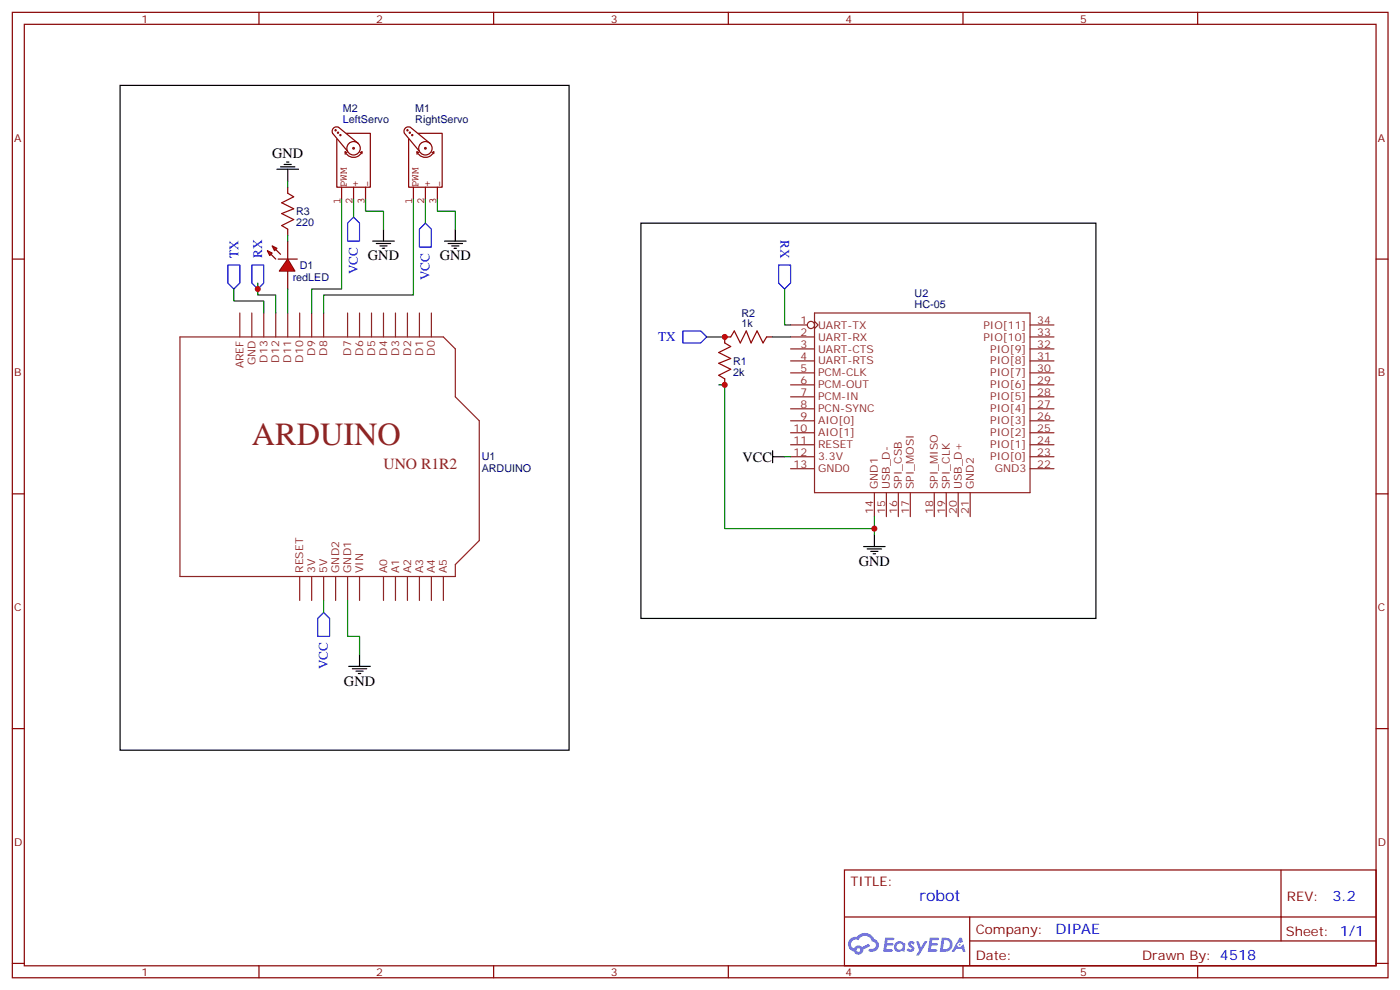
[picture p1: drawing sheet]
<svg xmlns="http://www.w3.org/2000/svg" width="413mm" height="292mm" viewBox="0 0 413 292" stroke-linecap="round" stroke-linejoin="round" font-family="sans-serif">
<g fill="none" stroke="#870000" stroke-width=".35">
<path d="M3.6 3.6h405.4v284.4h-405.4zM7.2 7.2h398.2v277.2h-398.2zM76.3 3.6v3.6M145.5 3.6v3.6M214.6 3.6v3.6M283.7 3.6v3.6M352.9 3.6v3.6M3.6 76.3h3.6M405.4 76.3h3.6M3.6 145.5h3.6M405.4 145.5h3.6M3.6 214.6h3.6"/>
<path d="M405.4 214.6h3.6M248.8 256.2h156.6v28.2h-156.6zM377.4 256.2v20.9M248.8 270.1h156.5M285.7 277.1h119.6M285.7 270.1v14.1M3.6 283.7h3.6M76.3 284.4v3.6M145.5 284.4v3.6M214.6 284.4v3.6M283.7 284.4v3.6M352.9 284.4v3.6"/>
<path d="M405.4 283.7h3.6"/>
</g>
<g fill="#5487ff">
<path d="M267.8 277.4a1.22 1.22 0 0 1 1.7 .3l-.4 .5a.47 .47 0 0 0-.3-.4 .47 .47 0 0 0-.5 .2l.2 .3a1.14 1.14 0 0 1 .7 1.7 1.14 1.14 0 0 1-1.9 0l-.2-.2 .5-.5 .7 .4a.29 .29 0 0 0 .4-.3 .29 .29 0 0 0-.3-.3 1.04 1.04 0 0 1-.6-1.7z"/>
<path d="M260.8 276.2h2.4l.3 .1-.1 .5-1.9 .1-.1 .9h1.5l.4 .3-.4 .4h-1.6l-.2 1.1h1.8l.1 .3-.1 .4h-2.7z"/>
<path d="M274 276.2h2.3l.3 .1-.1 .5-1.8 .1-.1 .9h1.5l.3 .3-.4 .4h-1.6l-.1 1.1h1.7l.2 .3-.2 .4h-2.6z"/>
<path d="M282.7 276.2h.7l.3 1.2-.6 .3a.69 .69 0 0 0-1 .3 .69 .69 0 0 0 .5 1 .69 .69 0 0 0 .8-.7l.5-.2 .6 2.2h-.8l-.2-.9h-1.8l-.5 .9h-.8z"/>
<path d="M269.9 277.2h.8l.6 1.9 1.1-1.9h.9l-2.6 4.2h-.8l.9-1.5z"/>
<path d="M277.5 276.2l-.6 4.1h1.3a2.11 2.11 0 0 0 2.5-2.1 2.11 2.11 0 0 0-2.5-2zM278.2 276.9a1.39 1.39 0 0 1 1.7 1.4 1.39 1.39 0 0 1-1.8 1.3h-.3z"/>
<path d="M263.8 277.8a1.54 1.54 0 0 0-.1 2.1 1.54 1.54 0 0 0 2.2 .2l.6 .2 .3-2.3-.2-.2-.4-.1a1.49 1.49 0 0 0-2.4 .1zM264.1 278.8a.94 .94 0 0 1 1.8 0 .94 .94 0 0 1-1.8 0z"/>
<path d="M250.5 276.5a2.18 2.18 0 0 0 1.1 3.7 1.44 1.44 0 0 0 1.6 1 1.44 1.44 0 0 0 1.2-1.5l2-1-.5-.8-1.9 1a1.47 1.47 0 0 0-2.4 .5 1.39 1.39 0 0 1-.7-2 1.39 1.39 0 0 1 2-.5 2.12 2.12 0 0 1 2.2-1.3 2.12 2.12 0 0 1 1.9 1.7 1.14 1.14 0 0 1 1.1 1.4 1.14 1.14 0 0 1-1.7 .8 .43 .43 0 0 0-.5 .3 .43 .43 0 0 0 .4 .5 1.98 1.98 0 0 0 2.5-1.2 1.98 1.98 0 0 0-1.2-2.5 3.1 3.1 0 0 0-5.3-.7l-.9 .1zM252.4 279.8a.55 .55 0 0 1 1.1 0 .55 .55 0 0 1-1.1 0z"/>
<circle cx="282.7" cy="278.3" r=".26"/>
</g>
<g fill="none" stroke="#8c2424" stroke-width=".35">
<path d="M53 99.2h77.6l3.6 3.6v14.1l7 7v35.3l-7 7.1v3.5h-81.2zM70.7 92.2v7M74.2 92.2v7M77.7 92.2v7M81.2 92.2v7M84.8 92.2v7M88.3 92.2v7M91.8 92.2v7M95.4 92.2v7M102.4 92.2v7M105.9 92.2v7M109.5 92.2v7"/>
<path d="M113 92.2v7M116.5 92.2v7M120.1 92.2v7M123.6 92.2v7M127.1 92.2v7M232.9 99.2h7.1M232.9 95.7h5M240 94.7l1.1 1-1.1 1.1M240 92.2h63.5v52.9h-63.5zM303.5 99.2h7.1M303.5 95.7h7.1M232.9 102.8h7.1"/>
<path d="M232.9 106.3h7.1M232.9 109.8h7.1M232.9 113.3h7.1M232.9 116.9h7.1M303.5 102.8h7.1M303.5 106.3h7.1M303.5 109.8h7.1M303.5 113.3h7.1M303.5 116.9h7.1M232.9 120.4h7.1M232.9 123.9h7.1M232.9 127.5h7.1"/>
<path d="M232.9 131h7.1M232.9 134.5h7.1M232.9 138h7.1M303.5 120.4h7.1M303.5 123.9h7.1M303.5 127.5h7.1M303.5 131h7.1M303.5 134.5h7.1M303.5 138h7.1M257.6 145.1v7.1M261.2 145.1v7.1M264.7 145.1v7.1"/>
<path d="M268.2 145.1v7.1M275.3 145.1v7.1M278.8 145.1v7.1M282.3 145.1v7.1M285.9 145.1v7.1M88.3 169.8v7M91.8 169.8v7M95.4 169.8v7M98.9 169.8v7M102.4 169.8v7M105.9 169.8v7M113 169.8v7"/>
<path d="M116.5 169.8v7M120.1 169.8v7M123.6 169.8v7M127.1 169.8v7M130.6 169.8v7"/>
<circle cx="238.9" cy="95.7" r="1.06"/>
</g>
<g fill="none" stroke="#850000" stroke-width=".35">
<path d="M98.9 38.2l-.2 .2 .2 .2 .1-.4M99.6 38.9l-.2 .2 .2 .2 .1-.3M100.3 39.6l-.2 .2 .2 .2 .1-.3M102.1 39.3h7v15.8h-9.9v-14.1M120.1 38.2l-.2 .2 .2 .2 .1-.4M120.8 38.9l-.2 .2 .2 .2 .1-.3M121.5 39.6l-.2 .2 .2 .2 .1-.3M123.2 39.3h7.1v15.8h-9.9v-14.1M100.6 55.1v3.6M101.7 44.7v.7M101.7 44.7l.5 .2M104.2 43.4l-.3 .3 .3 .2 .1-.4"/>
<path d="M104.2 41.7a1.98 1.98 0 0 0-1.8 2.9 1.98 1.98 0 0 0 3.4 .2 1.98 1.98 0 0 0-1.4-3.1M104.2 55.1v3.6M105.6 42.3l-5.8-4.8a1.31 1.31 0 0 0-1.6 .2 1.31 1.31 0 0 0-.2 1.6l4.4 5.3M106.6 44.7a2.68 2.68 0 0 1-2.4 1.7 2.68 2.68 0 0 1-2.5-1.7M106.6 44.7v.6M106.6 44.7l-.5 .2M107.7 55.1v3.6M121.8 55.1v3.6M122.9 44.7v.7M122.9 44.7l.5 .2M125.3 43.4l-.2 .3 .2 .2 .2-.4M125.3 41.7a1.98 1.98 0 0 0-1.7 2.9 1.98 1.98 0 0 0 3.4 .2 1.98 1.98 0 0 0-1.5-3.1"/>
<path d="M125.3 55.1v3.6M126.8 42.3l-5.9-4.8a1.31 1.31 0 0 0-1.5 .2 1.31 1.31 0 0 0-.2 1.6l4.4 5.3M127.8 44.7a2.68 2.68 0 0 1-2.5 1.7 2.68 2.68 0 0 1-2.4-1.7M127.8 44.7v.6M127.8 44.7l-.5 .2M128.9 55.1v3.6"/>
</g>
<g fill="#f00" stroke="#870000" stroke-width=".35">
<path d="M84.8 76.3l2.1 3.5h-4.6z"/>
<path d="M82 76.3h5.6z"/>
</g>
<g fill="#870000" stroke="#870000" stroke-width=".35">
<path d="M79.8 74.9l1.4 1.4z"/>
<path d="M81.2 73.5l1.5 1.4z"/>
</g>
<g fill="#f00" stroke="#870000" stroke-width=".35">
<path d="M78.8 73.8l1.4 .7-.7 .7z"/>
<path d="M80.2 72.4l1.4 .7-.7 .7z"/>
</g>
<path d="M84.8 55.1v1.8M84.8 67.5v1.8M84.8 71v5.3M84.8 79.8v5.3M215.3 99.2h-1.8v1.8M225.9 99.2h1.7M213.5 111.6v1.7" fill="none" stroke="#870000" stroke-width=".35"/>
<path d="M67.1 78.1h3.6v5.3l-1.8 1.7-1.8-1.7zM74.2 78.1h3.5v5.3l-1.7 1.7-1.8-1.7zM104.2 64l1.7 1.7v5.3h-3.5v-5.3zM125.3 65.7l1.8 1.8v5.3h-3.5v-5.3zM229.4 78.1h3.5v5.3l-1.7 1.7-1.8-1.7zM201.2 97.5h5.3l1.7 1.7-1.7 1.8h-5.3zM93.6 182.1l1.8-1.7 1.7 1.7v5.3h-3.5z" fill="none" stroke="#00f" stroke-width=".35"/>
<g fill="none" stroke="#000" stroke-width=".35">
<path d="M35.4 25.2h132.3v195.7h-132.3zM81.6 49.8h6.3M82.7 49.1h4.2M83.7 48.4h2.1M84.4 47.7h.7M84.8 49.8v3.6M109.8 71h6.4M110.9 71.7h4.2M111.9 72.4h2.2M112.6 73.1h.7M113 67.5v3.5M131 71h6.3"/>
<path d="M132 71.7h4.3M133.1 72.4h2.1M133.8 73.1h.7M134.2 67.5v3.5M188.8 65.7h134.1v116.4h-134.1zM227.6 134.5h3.6M227.6 132.8v3.5M257.6 157.4v3.6M254.5 161h6.3M255.5 161.7h4.3M256.6 162.4h2.1M257.3 163.1h.7"/>
<path d="M102.8 196.3h6.3M103.8 197h4.3M104.9 197.7h2.1M105.6 198.4h.7M105.9 192.7v3.6"/>
</g>
<g fill="none" stroke="#008700" stroke-width=".35">
<path d="M84.8 53.4v1.7M100.6 58.7v26.4h-8.8v7.1M104.2 58.7v5.3M107.7 58.7v3.5h5.3v5.3M121.8 58.7v28.2h-26.4v5.3M125.3 58.7v7M128.9 58.7v3.5h5.3v5.3M84.8 69.3v1.7M68.9 85.1v3.6h8.8v3.5M76 83.4v3.5h5.2v5.3M84.8 85.1v7.1M208.2 99.2h5.3"/>
<path d="M227.6 99.2h5.3M231.2 85.1v10.6h1.7M211.8 113.3h1.7v42.4h44.1M231.2 134.5h1.7M257.6 152.2v5.2M95.4 176.8v3.6M102.4 176.8v10.6h3.5v5.3"/>
</g>
<path d="M84.8 56.9l1.7 1.1-3.5 1.7 3.5 1.8-3.5 1.4 3.5 1.8-3.5 1.7 1.8 1.1M215.3 99.2l1.1-1.7 1.7 3.5 1.8-3.5 1.4 3.5 1.8-3.5 1.7 3.5 1.1-1.8M213.5 101l1.8 1.1-3.5 1.7 3.5 1.8-3.5 1.4 3.5 1.8-3.5 1.7 1.7 1.1" fill="none" stroke="#a10000" stroke-width=".35"/>
<g fill="#c00">
<circle cx="76" cy="85.1" r=".88"/>
<circle cx="257.6" cy="155.7" r=".88"/>
<circle cx="213.5" cy="113.3" r=".88"/>
<circle cx="213.5" cy="99.2" r=".88"/>
</g>
<text font-size="9.5" fill="#8d2323" x="74.2" y="131">ARDUINO</text>
<text font-size="4.6" fill="#8d2323" x="113" y="138">UNO R1R2</text>
<text font-size="4.6" fill="#00f" x="270.9" y="265.3">robot</text>
<g font-size="4.2">
<text x="80.2" y="46.6">GND</text>
<text x="108.4" y="76.7">GND</text>
<text x="129.6" y="76.7">GND</text>
<text x="218.8" y="135.9">VCC</text>
<text x="253" y="166.6">GND</text>
<text x="101.4" y="201.9">GND</text>
</g>
<g font-size="4.2" fill="#00f">
<text x="392.6" y="265.5">3.2</text>
<text x="311" y="275">DIPAE</text>
</g>
<g font-size="3.9" fill="#00f">
<text x="229.9" y="70.8" transform="rotate(90 229.9 70.8)">RX</text>
<text x="70.2" y="75.9" transform="rotate(-90 70.2 75.9)">TX</text>
<text x="77.3" y="75.9" transform="rotate(-90 77.3 75.9)">RX</text>
<text x="105.4" y="80.8" transform="rotate(-90 105.4 80.8)">VCC</text>
<text x="126.6" y="82.5" transform="rotate(-90 126.6 82.5)">VCC</text>
<text x="193.9" y="100.5">TX</text>
<text x="96.6" y="197.2" transform="rotate(-90 96.6 197.2)">VCC</text>
</g>
<g font-size="3.9" fill="#800">
<text x="250.6" y="260.8">TITLE:</text>
<text x="379.2" y="265.5">REV:</text>
<text x="287.5" y="275">Company:</text>
<text x="378.9" y="275.6">Sheet: 1/1</text>
<text x="287.5" y="282.7">Date:</text>
<text x="336.5" y="282.8">Drawn By: 4518</text>
</g>
<g font-size="3.2" fill="#800">
<text x="41.7" y="6.6">1</text>
<text x="110.9" y="6.6">2</text>
<text x="180" y="6.6">3</text>
<text x="249.2" y="6.6">4</text>
<text x="318.3" y="6.6">5</text>
<text x="4.2" y="41.7">A</text>
<text x="406" y="41.7">A</text>
<text x="4.2" y="110.9">B</text>
<text x="406" y="110.9">B</text>
<text x="4.2" y="180">C</text>
<text x="406" y="180">C</text>
<text x="4.2" y="249.2">D</text>
<text x="406" y="249.2">D</text>
<text x="41.7" y="287.4">1</text>
<text x="110.9" y="287.4">2</text>
<text x="180" y="287.4">3</text>
<text x="249.2" y="287.4">4</text>
<text x="318.3" y="287.4">5</text>
</g>
<g font-size="3.2" fill="#000080">
<text x="101" y="33">M2</text>
<text x="122.4" y="33">M1</text>
<text x="101" y="36.3">LeftServo</text>
<text x="122.4" y="36.3">RightServo</text>
<text x="87.2" y="63.4">R3</text>
<text x="87.2" y="66.5">220</text>
<text x="86.2" y="82.8">redLED</text>
<text x="88.3" y="79.2">D1</text>
<text x="269.5" y="87.5">U2</text>
<text x="218.5" y="93.2">R2</text>
<text x="269.5" y="90.8">HC-05</text>
<text x="218.5" y="96.4">1k</text>
<text x="216" y="107.5">R1</text>
<text x="216" y="110.6">2k</text>
<text x="141.9" y="135.6">U1</text>
<text x="141.9" y="138.9">ARDUINO</text>
</g>
<g font-size="3.2" fill="#840000">
<text x="102.1" y="55.1" transform="rotate(-90 102.1 55.1)">PWM</text>
<text x="105.7" y="55.1" transform="rotate(-90 105.7 55.1)">+</text>
<text x="109.2" y="55.1" transform="rotate(-90 109.2 55.1)">-</text>
<text x="123.3" y="55.1" transform="rotate(-90 123.3 55.1)">PWM</text>
<text x="126.8" y="55.1" transform="rotate(-90 126.8 55.1)">+</text>
<text x="130.4" y="55.1" transform="rotate(-90 130.4 55.1)">-</text>
<text x="100.3" y="60.2" transform="rotate(-90 100.3 60.2)">1</text>
<text x="103.8" y="60.2" transform="rotate(-90 103.8 60.2)">2</text>
<text x="107.4" y="60.2" transform="rotate(-90 107.4 60.2)">3</text>
<text x="121.5" y="60.2" transform="rotate(-90 121.5 60.2)">1</text>
<text x="125" y="60.2" transform="rotate(-90 125 60.2)">2</text>
<text x="128.5" y="60.2" transform="rotate(-90 128.5 60.2)">3</text>
</g>
<g font-size="3.2" fill="#8d2323">
<text x="235.9" y="95.4">1</text>
<text x="305.6" y="95.4">34</text>
<text x="235.9" y="98.9">2</text>
<text x="241.1" y="96.8">UART-TX</text>
<text x="241.1" y="100.3">UART-RX</text>
<text x="289.8" y="100.3">PIO[10]</text>
<text x="289.8" y="96.8">PIO[11]</text>
<text x="305.6" y="98.9">33</text>
<text x="75.2" y="107.6" transform="rotate(-90 75.2 107.6)">GND</text>
<text x="78.8" y="106.8" transform="rotate(-90 78.8 106.8)">D13</text>
<text x="82.3" y="106.8" transform="rotate(-90 82.3 106.8)">D12</text>
<text x="85.8" y="106.8" transform="rotate(-90 85.8 106.8)">D11</text>
<text x="89.4" y="106.8" transform="rotate(-90 89.4 106.8)">D10</text>
<text x="92.9" y="104.8" transform="rotate(-90 92.9 104.8)">D9</text>
<text x="96.4" y="104.8" transform="rotate(-90 96.4 104.8)">D8</text>
<text x="103.5" y="104.8" transform="rotate(-90 103.5 104.8)">D7</text>
<text x="107" y="104.8" transform="rotate(-90 107 104.8)">D6</text>
<text x="110.5" y="104.8" transform="rotate(-90 110.5 104.8)">D5</text>
<text x="114.1" y="104.8" transform="rotate(-90 114.1 104.8)">D4</text>
<text x="117.6" y="104.8" transform="rotate(-90 117.6 104.8)">D3</text>
<text x="121.1" y="104.8" transform="rotate(-90 121.1 104.8)">D2</text>
<text x="124.6" y="104.8" transform="rotate(-90 124.6 104.8)">D1</text>
<text x="128.2" y="104.8" transform="rotate(-90 128.2 104.8)">D0</text>
<text x="235.9" y="102.4">3</text>
<text x="235.9" y="105.9">4</text>
<text x="241.1" y="103.8">UART-CTS</text>
<text x="241.1" y="107.4">UART-RTS</text>
<text x="291.8" y="107.4">PIO[8]</text>
<text x="291.8" y="103.8">PIO[9]</text>
<text x="305.6" y="105.9">31</text>
<text x="305.6" y="102.4">32</text>
<text x="71.7" y="108.5" transform="rotate(-90 71.7 108.5)">AREF</text>
<text x="235.9" y="109.5">5</text>
<text x="235.9" y="113">6</text>
<text x="241.1" y="110.9">PCM-CLK</text>
<text x="291.8" y="110.9">PIO[7]</text>
<text x="305.6" y="113">29</text>
<text x="305.6" y="109.5">30</text>
<text x="235.9" y="116.5">7</text>
<text x="241.1" y="114.4">PCM-OUT</text>
<text x="241.1" y="117.9">PCM-IN</text>
<text x="291.8" y="117.9">PIO[5]</text>
<text x="291.8" y="114.4">PIO[6]</text>
<text x="305.6" y="116.5">28</text>
<text x="235.9" y="120.1">8</text>
<text x="235.9" y="123.6">9</text>
<text x="241.1" y="121.5">PCN-SYNC</text>
<text x="241.1" y="125">AIO[0]</text>
<text x="291.8" y="125">PIO[3]</text>
<text x="291.8" y="121.5">PIO[4]</text>
<text x="305.6" y="123.6">26</text>
<text x="305.6" y="120.1">27</text>
<text x="233.8" y="127.1">10</text>
<text x="233.8" y="130.6">11</text>
<text x="241.1" y="128.5">AIO[1]</text>
<text x="291.8" y="128.5">PIO[2]</text>
<text x="305.6" y="130.6">24</text>
<text x="305.6" y="127.1">25</text>
<text x="233.8" y="134.2">12</text>
<text x="233.8" y="137.7">13</text>
<text x="241.1" y="132">RESET</text>
<text x="241.1" y="135.6">3.3V</text>
<text x="291.8" y="135.6">PIO[0]</text>
<text x="291.8" y="132">PIO[1]</text>
<text x="305.6" y="137.7">22</text>
<text x="305.6" y="134.2">23</text>
<text x="241.1" y="139.1">GND0</text>
<text x="293.1" y="139.1">GND3</text>
<text x="258.7" y="144" transform="rotate(-90 258.7 144)">GND1</text>
<text x="262.2" y="144" transform="rotate(-90 262.2 144)">USB_D-</text>
<text x="265.7" y="144" transform="rotate(-90 265.7 144)">SPI_CSB</text>
<text x="269.3" y="144" transform="rotate(-90 269.3 144)">SPI_MOSI</text>
<text x="276.3" y="144" transform="rotate(-90 276.3 144)">SPI_MISO</text>
<text x="279.9" y="144" transform="rotate(-90 279.9 144)">SPI_CLK</text>
<text x="283.4" y="144" transform="rotate(-90 283.4 144)">USB_D+</text>
<text x="286.9" y="144" transform="rotate(-90 286.9 144)">GND2</text>
<text x="257.3" y="151.2" transform="rotate(-90 257.3 151.2)">14</text>
<text x="260.8" y="151.2" transform="rotate(-90 260.8 151.2)">15</text>
<text x="264.3" y="151.2" transform="rotate(-90 264.3 151.2)">16</text>
<text x="267.9" y="151.2" transform="rotate(-90 267.9 151.2)">17</text>
<text x="274.9" y="151.2" transform="rotate(-90 274.9 151.2)">18</text>
<text x="278.4" y="151.2" transform="rotate(-90 278.4 151.2)">19</text>
<text x="282" y="151.2" transform="rotate(-90 282 151.2)">20</text>
<text x="285.5" y="151.2" transform="rotate(-90 285.5 151.2)">21</text>
<text x="89.4" y="168.7" transform="rotate(-90 89.4 168.7)">RESET</text>
<text x="92.9" y="168.7" transform="rotate(-90 92.9 168.7)">3V</text>
<text x="96.4" y="168.7" transform="rotate(-90 96.4 168.7)">5V</text>
<text x="99.9" y="168.7" transform="rotate(-90 99.9 168.7)">GND2</text>
<text x="103.5" y="168.7" transform="rotate(-90 103.5 168.7)">GND1</text>
<text x="107" y="168.7" transform="rotate(-90 107 168.7)">VIN</text>
<text x="114.1" y="168.7" transform="rotate(-90 114.1 168.7)">A0</text>
<text x="117.6" y="168.7" transform="rotate(-90 117.6 168.7)">A1</text>
<text x="121.1" y="168.7" transform="rotate(-90 121.1 168.7)">A2</text>
<text x="124.6" y="168.7" transform="rotate(-90 124.6 168.7)">A3</text>
<text x="128.2" y="168.7" transform="rotate(-90 128.2 168.7)">A4</text>
<text x="131.7" y="168.7" transform="rotate(-90 131.7 168.7)">A5</text>
</g>
</svg>
